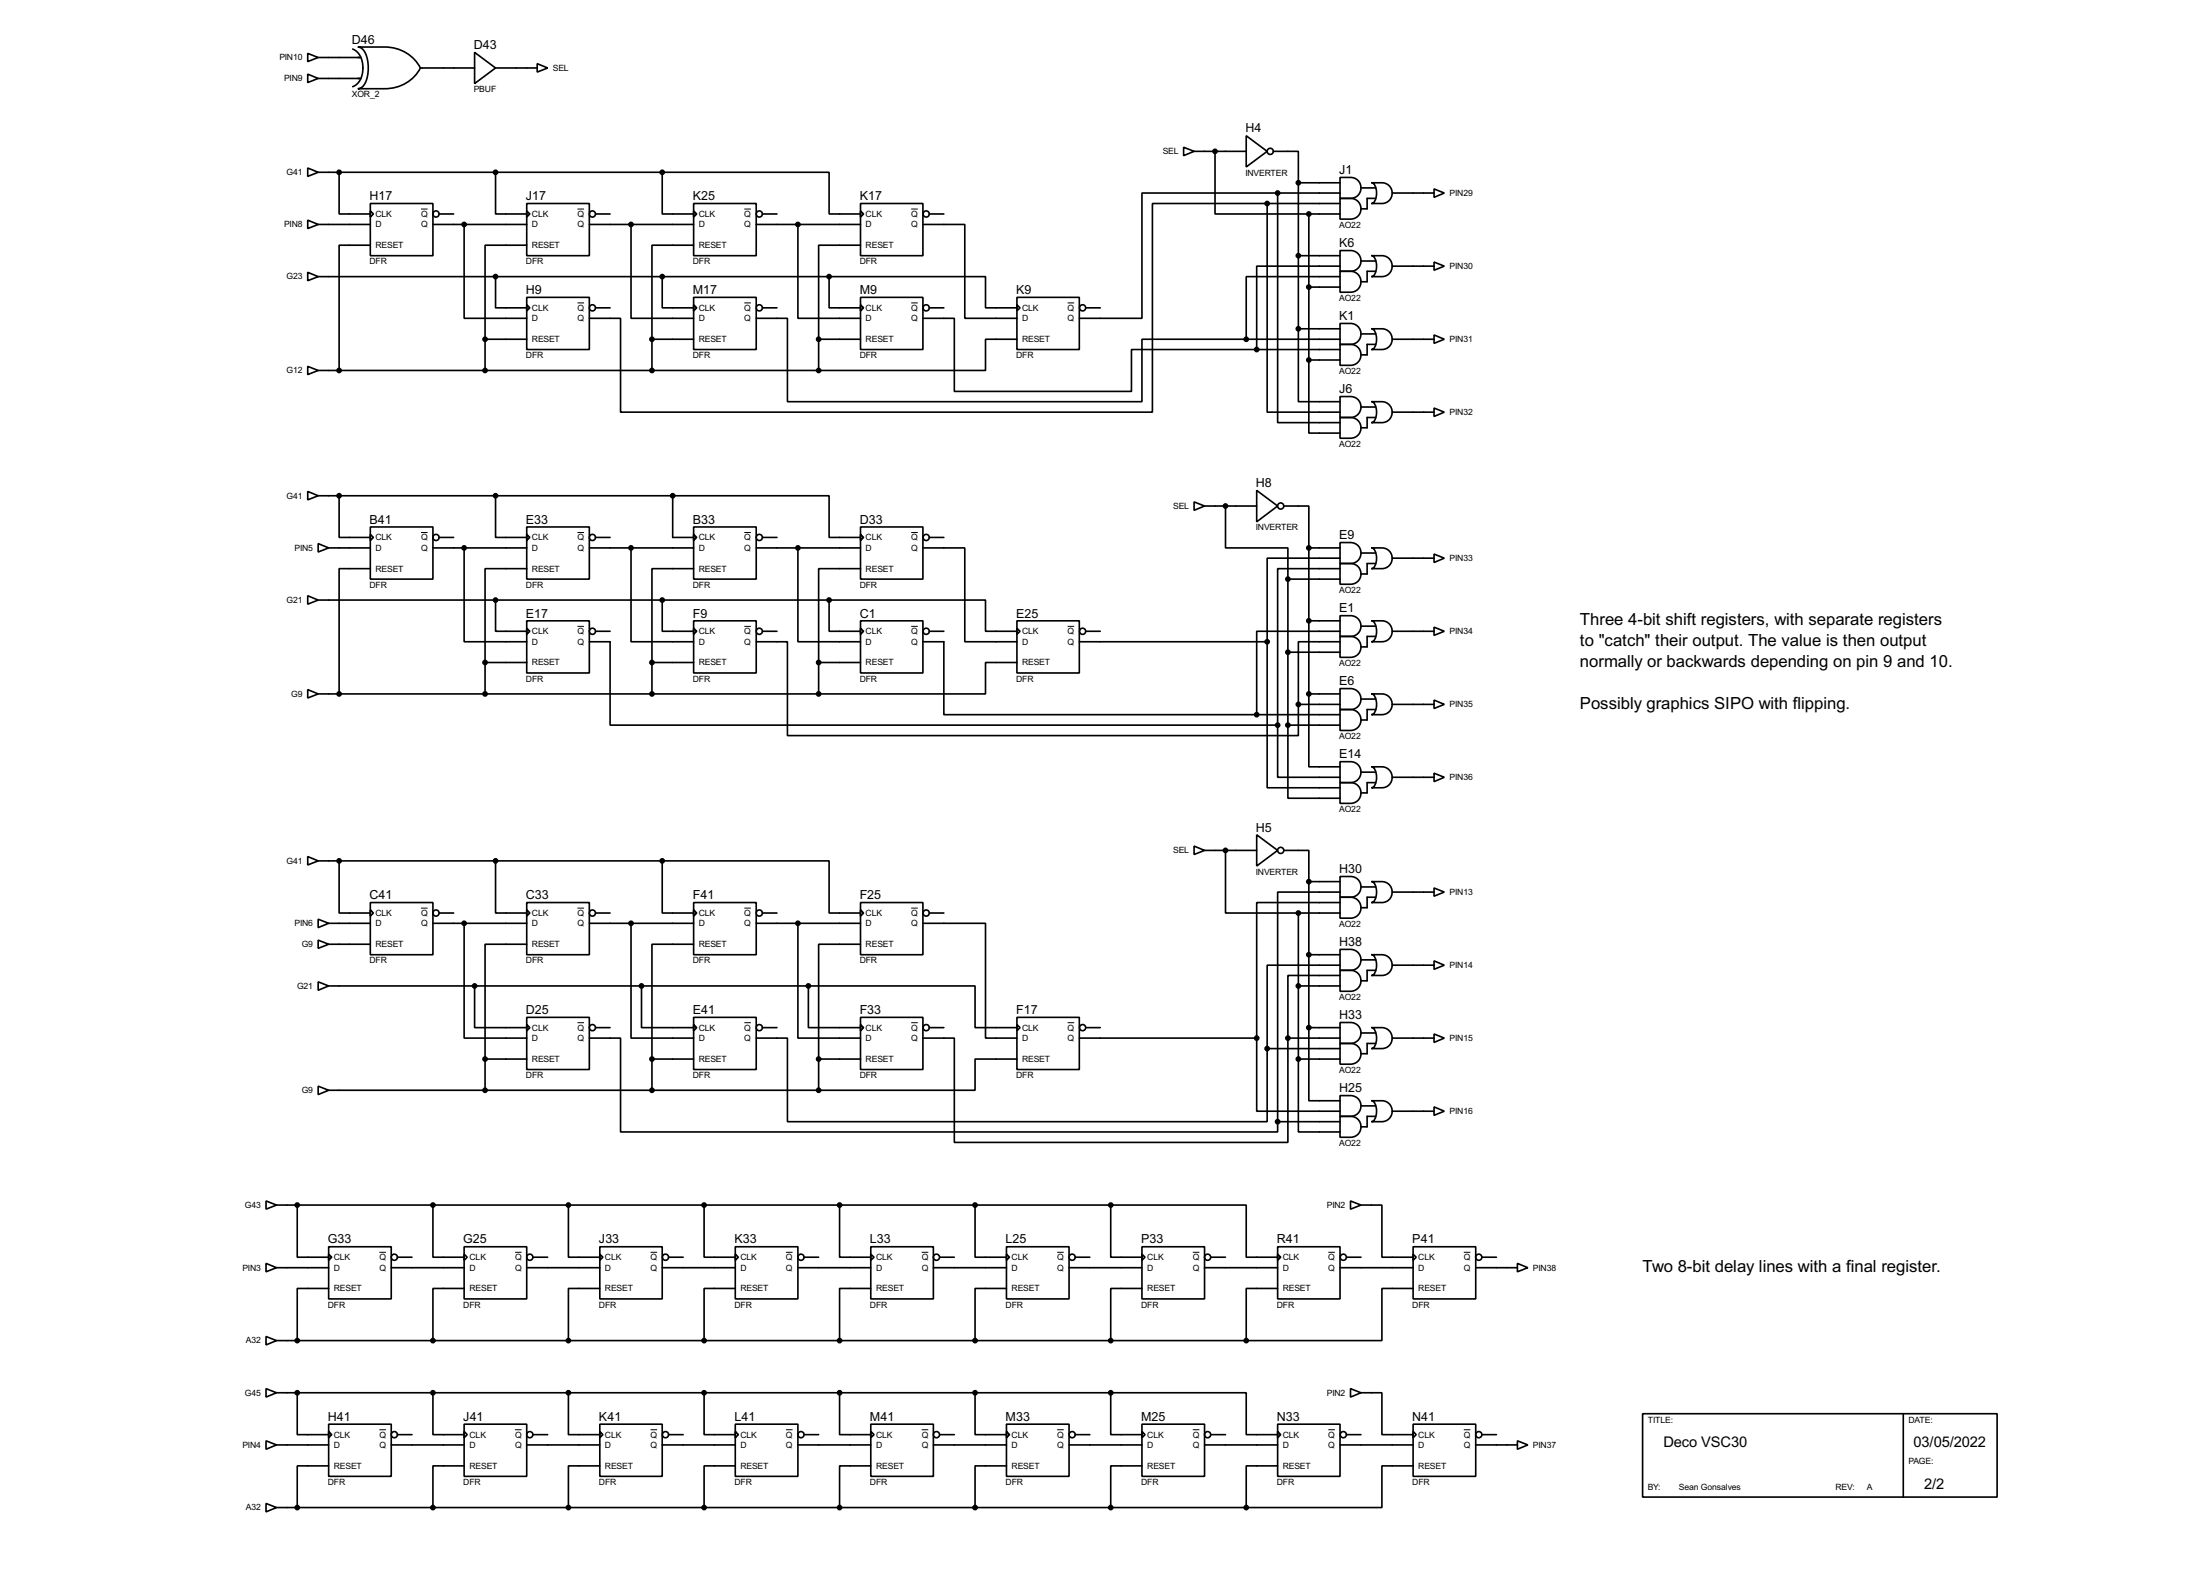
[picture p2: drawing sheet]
<svg xmlns="http://www.w3.org/2000/svg" width="536mm" height="383mm" viewBox="0 0 536 383" stroke-linecap="round" stroke-linejoin="round" font-family="sans-serif">
<g fill="none" stroke="#000" stroke-width=".4">
<path d="M75 13l2.5 1-2.5 1zM75 18.1l2.5 1-2.5 1zM77.5 14h10.4M77.5 19.1h10.4M85.9 12a5.2 5.2 0 0 1 2.3 6.2 3.8 3.8 0 0 1-2.3 2.9M87.2 11.5h6.6a9.6 9.6 0 0 1 8.6 5.1 9.6 9.6 0 0 1-8.6 5h-6.6a3.1 3.1 0 0 0 2.3-3.1 7.8 7.8 0 0 0-1.3-6.6zM102.4 16.6h13.2M115.6 12.8l5.1 3.8-5.1 3.8zM120.7 16.6h10.2M130.9 15.5l2.5 1.1-2.5 1zM288.3 35.9l2.6 1-2.6 1zM290.9 36.9h12.7"/>
<path d="M296 36.9v15.2h22.8M303.6 33.1l5.1 3.8-5.1 3.8zM310.2 36.9h6.1v7.6M75 53.6l2.5 1.1-2.5 1zM75 40.9l2.5 1.1-2.5 1zM77.5 54.7h12.7M77.5 42h83.8M82.6 42v10.1h7.6M90.2 49.6h15.3v12.7h-15.3zM90.2 51.4l.8 .7-.8 .8zM90.2 59.7h-7.6v30.5M105.5 54.7h22.8"/>
<path d="M107 52.1h3.5M113.1 54.7v22.8h15.2M120.7 42v10.1h7.6M128.3 49.6h15.3v12.7h-15.3zM128.3 51.4l.8 .7-.8 .8zM128.3 59.7h-10.1v22.9M143.6 54.7h25.4M145.1 52.1h3.5M153.7 54.7v22.8h15.3M161.3 42v10.1h7.7M161.3 42h40.7v10.1h7.6M169 49.6h15.2v12.7h-15.2z"/>
<path d="M169 51.4l.7 .7-.7 .8zM169 59.7h-10.2v22.9M184.2 54.7h25.4M185.7 52.1h3.6M194.4 54.7v22.8h15.2M209.6 49.6h15.2v12.7h-15.2zM209.6 51.4l.8 .7-.8 .8zM209.6 59.7h-10.2v22.9M224.8 54.7h10.2v22.8h12.7M226.4 52.1h3.5M308.7 49.6h-28v50.8h-129.5v-22.9h-7.6M308.7 49.6v50.8h17.7"/>
<path d="M308.7 49.6h17.7M311.2 47h-33v30.5h-15.3M311.2 47v55.9h15.2M311.2 47h15.2M316.3 44.5h10.1M316.3 44.5v35.6M318.8 52.1v35.6M318.8 52.1h7.6M326.4 43.2a5.1 5.1 0 0 1 4.2 .5 2.56 2.56 0 0 1 .8 2.9 2.56 2.56 0 0 1-2.4 1.7h-2.6zM326.4 48.3a5.1 5.1 0 0 1 4.2 .5 2.53 2.53 0 0 1 .8 2.9 2.53 2.53 0 0 1-2.4 1.7h-2.6zM331.5 45.8h3.6M334.1 44.5a5 5 0 0 1 4.1 .5 2.54 2.54 0 0 1 .8 2.8 2.54 2.54 0 0 1-2.4 1.8h-2.5a2.24 2.24 0 0 0 1.2-2.6 2.21 2.21 0 0 0-1.2-2.5z"/>
<path d="M335.1 48.3h-2.1v2.6h-1.5M339.1 47h10.2M349.3 46l2.5 1-2.5 1.1zM75 66.3l2.5 1.1-2.5 1zM77.5 67.4h124.5M120.7 67.4v7.6h7.6M128.3 72.4h15.3v12.7h-15.3zM128.3 74.2l.8 .8-.8 .7zM145.1 75h3.5M161.3 67.4v7.6h7.7M169 72.4h15.2v12.7h-15.2zM169 74.2l.7 .8-.7 .7z"/>
<path d="M184.2 77.5h7.6v20.3h86.4v-15.2h25.4M185.7 75h3.6M202 67.4v7.6h7.6M202 67.4h38.1v7.6h7.6M209.6 72.4h15.2v12.7h-15.2zM209.6 74.2l.8 .8-.8 .7zM224.8 77.5h7.7v17.8h43.1v-10.2h30.5M226.4 75h3.5M247.7 72.4h15.2v12.7h-15.2zM247.7 74.2l.8 .8-.8 .7zM264.5 75h3.5M316.3 62.3h10.1"/>
<path d="M318.8 69.9h7.6M326.4 78.8a5 5 0 0 1 4.2 .5 2.55 2.55 0 0 1 .8 2.9 2.55 2.55 0 0 1-2.4 1.7h-2.6zM326.4 61a5.1 5.1 0 0 1 4.2 .5 2.53 2.53 0 0 1 .8 2.9 2.53 2.53 0 0 1-2.4 1.7h-2.6zM326.4 66.1a5 5 0 0 1 4.2 .5 2.55 2.55 0 0 1 .8 2.9 2.55 2.55 0 0 1-2.4 1.7h-2.6zM326.4 64.8h-20.3v20.3M326.4 67.4h-22.8v15.2M331.5 63.6h3.6M334.1 62.3a5 5 0 0 1 4.1 .5 2.57 2.57 0 0 1 .8 2.8 2.57 2.57 0 0 1-2.4 1.8h-2.5a2.24 2.24 0 0 0 1.2-2.6 2.24 2.24 0 0 0-1.2-2.5zM335.1 66.1h-2.1v2.5h-1.5M339.1 64.8h10.2M349.3 63.8l2.5 1-2.5 1zM75 89.2l2.5 1-2.5 1z"/>
<path d="M77.5 90.2h121.9M118.2 82.6h10.1M118.2 82.6v7.6M158.8 82.6h10.2M158.8 82.6v7.6M199.4 82.6h10.2M199.4 82.6v7.6M247.7 82.6h-7.6v7.6h-40.7M303.6 82.6h22.8M306.1 85.1h20.3M316.3 80.1v17.7h10.1M316.3 80.1h10.1"/>
<path d="M318.8 87.7v17.8h7.6M318.8 87.7h7.6M326.4 83.9a5.1 5.1 0 0 1 4.2 .5 2.57 2.57 0 0 1 .8 2.8 2.57 2.57 0 0 1-2.4 1.8h-2.6zM326.4 96.6a5.1 5.1 0 0 1 4.2 .5 2.57 2.57 0 0 1 .8 2.8 2.57 2.57 0 0 1-2.4 1.8h-2.6zM331.5 81.3h3.6M331.5 99.1h3.6M334.1 80.1a5 5 0 0 1 4.1 .5 2.53 2.53 0 0 1 .8 2.8 2.53 2.53 0 0 1-2.4 1.7h-2.5a2.21 2.21 0 0 0 1.2-2.5 2.24 2.24 0 0 0-1.2-2.5zM334.1 97.8a4.9 4.9 0 0 1 4.1 .6 2.56 2.56 0 0 1 .8 2.8 2.56 2.56 0 0 1-2.4 1.7h-2.5a2.24 2.24 0 0 0 1.2-2.5 2.29 2.29 0 0 0-1.2-2.6zM335.1 83.9h-2.1v2.5h-1.5M339.1 82.6h10.2M349.3 81.6l2.5 1-2.5 1zM349.3 99.4l2.5 1-2.5 1z"/>
<path d="M75 119.7l2.5 1-2.5 1zM306.1 119.4l5.1 3.8-5.1 3.9zM326.4 101.7a5.2 5.2 0 0 1 4.2 .5 2.54 2.54 0 0 1 .8 2.8 2.54 2.54 0 0 1-2.4 1.7h-2.6zM335.1 101.7h-2.1v2.5h-1.5M339.1 100.4h10.2M77.5 132.4l2.6 1-2.6 1zM77.5 120.7h86.4M80.1 133.4h10.1M82.6 120.7v10.2h7.6M90.2 128.3h15.3v12.7h-15.3zM90.2 130.1l.8 .8-.8 .7zM90.2 138.5h-7.6v30.5"/>
<path d="M105.5 133.4h22.8M107 130.9h3.5M113.1 133.4v22.9h15.2M120.7 120.7v10.2h7.6M128.3 128.3h15.3v12.7h-15.3zM128.3 130.1l.8 .8-.8 .7zM128.3 138.5h-10.1v22.8M143.6 133.4h25.4M145.1 130.9h3.5M153.7 133.4v22.9h15.3M163.9 120.7h38.1v10.2h7.6M163.9 120.7v10.2h5.1"/>
<path d="M169 128.3h15.2v12.7h-15.2zM169 130.1l.7 .8-.7 .7zM169 138.5h-10.2v22.8M184.2 133.4h25.4M185.7 130.9h3.6M194.4 133.4v22.9h15.2M209.6 128.3h15.2v12.7h-15.2zM209.6 130.1l.8 .8-.8 .7zM209.6 138.5h-10.2v22.8M224.8 133.4h10.2v22.9h12.7M226.4 130.9h3.5M290.9 122.2l2.5 1-2.5 1.1z"/>
<path d="M293.4 123.2h12.7M298.5 123.2v10.2h15.2v7.6M312.7 123.2h6.1v10.2M318.8 133.4h7.6M318.8 133.4v35.6M326.4 132.1a5.1 5.1 0 0 1 4.2 .5 2.56 2.56 0 0 1 .8 2.9 2.56 2.56 0 0 1-2.4 1.7h-2.6zM326.4 137.2a5.1 5.1 0 0 1 4.2 .5 2.53 2.53 0 0 1 .8 2.9 2.53 2.53 0 0 1-2.4 1.7h-2.6zM326.4 135.9h-17.7v20.4M326.4 138.5h-15.2v38.1M331.5 134.7h3.6M334.1 133.4a5 5 0 0 1 4.1 .5 2.54 2.54 0 0 1 .8 2.8 2.54 2.54 0 0 1-2.4 1.8h-2.5a2.24 2.24 0 0 0 1.2-2.6 2.21 2.21 0 0 0-1.2-2.5zM335.1 137.2h-2.1v2.6h-1.5"/>
<path d="M339.1 135.9h10.2M349.3 134.9l2.5 1-2.5 1.1zM75 145.1l2.5 1-2.5 1zM77.5 146.1h124.5M120.7 146.1v7.6h7.6M128.3 151.2h15.3v12.7h-15.3zM128.3 153l.8 .7-.8 .8zM143.6 156.3h5v20.3h162.6M145.1 153.7h3.5M161.3 146.1v7.6h7.7M169 151.2h15.2v12.7h-15.2zM169 153l.7 .7-.7 .8z"/>
<path d="M184.2 156.3h7.6v22.8h124.5v-7.6M185.7 153.7h3.6M202 146.1v7.6h7.6M202 146.1h38.1v7.6h7.6M209.6 151.2h15.2v12.7h-15.2zM209.6 153l.8 .7-.8 .8zM224.8 156.3h5.1v17.7h76.2M226.4 153.7h3.5M247.7 151.2h15.2v12.7h-15.2zM247.7 153l.8 .7-.8 .8zM262.9 156.3h45.8M264.5 153.7h3.5"/>
<path d="M308.7 156.3v35.5h17.7M313.7 158.8h12.7M313.7 141v35.6M313.7 141h12.7M318.8 151.2h7.6M326.4 149.9a5.1 5.1 0 0 1 4.2 .5 2.53 2.53 0 0 1 .8 2.9 2.53 2.53 0 0 1-2.4 1.7h-2.6zM326.4 155a5 5 0 0 1 4.2 .5 2.55 2.55 0 0 1 .8 2.9 2.55 2.55 0 0 1-2.4 1.7h-2.6zM326.4 153.7h-20.3v20.3M326.4 156.3h-10.1v15.2M331.5 152.5h3.6M334.1 151.2a5 5 0 0 1 4.1 .5 2.57 2.57 0 0 1 .8 2.8 2.57 2.57 0 0 1-2.4 1.8h-2.5a2.24 2.24 0 0 0 1.2-2.6 2.24 2.24 0 0 0-1.2-2.5zM335.1 155h-2.1v2.5h-1.5"/>
<path d="M339.1 153.7h10.2M349.3 152.7l2.5 1-2.5 1zM75 167.9l2.5 1.1-2.5 1zM77.5 169h121.9M118.2 161.3v7.7M118.2 161.3h10.1M158.8 161.3v7.7M158.8 161.3h10.2M199.4 161.3v7.7M199.4 161.3h10.2M247.7 161.3h-7.6v7.7h-40.7M306.1 174h20.3"/>
<path d="M311.2 176.6v12.7h15.2M313.7 176.6v17.8h12.7M313.7 176.6h12.7M316.3 171.5h10.1M318.8 169v17.7h7.6M318.8 169h7.6M326.4 167.7a5 5 0 0 1 4.2 .5 2.55 2.55 0 0 1 .8 2.9 2.55 2.55 0 0 1-2.4 1.7h-2.6zM326.4 172.8a5.1 5.1 0 0 1 4.2 .5 2.57 2.57 0 0 1 .8 2.8 2.57 2.57 0 0 1-2.4 1.8h-2.6zM331.5 170.2h3.6M334.1 169a5 5 0 0 1 4.1 .5 2.53 2.53 0 0 1 .8 2.8 2.53 2.53 0 0 1-2.4 1.7h-2.5a2.21 2.21 0 0 0 1.2-2.5 2.24 2.24 0 0 0-1.2-2.5zM335.1 172.8h-2.1v2.5h-1.5M339.1 171.5h10.2"/>
<path d="M349.3 170.5l2.5 1-2.5 1zM326.4 185.5a5.1 5.1 0 0 1 4.2 .5 2.57 2.57 0 0 1 .8 2.8 2.57 2.57 0 0 1-2.4 1.8h-2.6zM326.4 190.6a5.2 5.2 0 0 1 4.2 .5 2.54 2.54 0 0 1 .8 2.8 2.54 2.54 0 0 1-2.4 1.7h-2.6zM331.5 188h3.6M334.1 186.7a4.9 4.9 0 0 1 4.1 .6 2.56 2.56 0 0 1 .8 2.8 2.56 2.56 0 0 1-2.4 1.7h-2.5a2.24 2.24 0 0 0 1.2-2.5 2.29 2.29 0 0 0-1.2-2.6zM335.1 190.6h-2.1v2.5h-1.5M339.1 189.3h10.2M349.3 188.3l2.5 1-2.5 1zM75 208.6l2.5 1-2.5 1zM77.5 209.6h83.8M82.6 209.6v12.7h7.6M90.2 219.8h15.3v12.7h-15.3z"/>
<path d="M120.7 209.6v12.7h7.6M128.3 219.8h15.3v12.7h-15.3zM161.3 209.6v12.7h7.7M161.3 209.6h40.7v12.7h7.6M169 219.8h15.2v12.7h-15.2zM209.6 219.8h15.2v12.7h-15.2zM290.9 206l2.5 1.1-2.5 1zM293.4 207.1h12.7M298.5 207.1v15.2h17.8M306.1 203.3l5.1 3.8-5.1 3.8zM312.7 207.1h6.1v7.6M318.8 214.7v35.5"/>
<path d="M318.8 214.7h7.6M326.4 213.4a5.1 5.1 0 0 1 4.2 .5 2.53 2.53 0 0 1 .8 2.9 2.53 2.53 0 0 1-2.4 1.7h-2.6zM326.4 218.5a5 5 0 0 1 4.2 .5 2.55 2.55 0 0 1 .8 2.9 2.55 2.55 0 0 1-2.4 1.7h-2.6zM326.4 219.8h-20.3v33M326.4 217.2h-15.2v55.9M331.5 216h3.6M334.1 214.7a5 5 0 0 1 4.1 .5 2.57 2.57 0 0 1 .8 2.8 2.57 2.57 0 0 1-2.4 1.8h-2.5a2.24 2.24 0 0 0 1.2-2.6 2.24 2.24 0 0 0-1.2-2.5zM335.1 218.5h-2.1v2.5h-1.5M339.1 217.2h10.2M349.3 216.2l2.5 1-2.5 1zM77.5 223.8l2.6 1-2.6 1.1zM77.5 228.9l2.6 1-2.6 1z"/>
<path d="M77.5 239.1l2.6 1-2.6 1zM80.1 224.8h10.1M80.1 229.9h10.1M90.2 221.5l.8 .8-.8 .8zM105.5 224.8h22.8M107 222.3h3.5M113.1 224.8v28h15.2M128.3 221.5l.8 .8-.8 .8zM128.3 229.9h-10.1v28M143.6 224.8h25.4M145.1 222.3h3.5M153.7 224.8v28h15.3"/>
<path d="M169 221.5l.7 .8-.7 .8zM169 229.9h-10.2v28M184.2 224.8h25.4M185.7 222.3h3.6M194.4 224.8v28h15.2M209.6 221.5l.8 .8-.8 .8zM209.6 229.9h-10.2v28M224.8 224.8h15.3v28h7.6M226.4 222.3h3.5M316.3 222.3v35.6M316.3 222.3h10.1M318.8 232.5h7.6"/>
<path d="M326.4 231.2a5 5 0 0 1 4.2 .5 2.55 2.55 0 0 1 .8 2.9 2.55 2.55 0 0 1-2.4 1.7h-2.6zM326.4 236.3a5.1 5.1 0 0 1 4.2 .5 2.57 2.57 0 0 1 .8 2.8 2.57 2.57 0 0 1-2.4 1.8h-2.6zM326.4 237.5h-12.7v15.3M326.4 235h-17.7v20.3M331.5 233.7h3.6M334.1 232.5a5 5 0 0 1 4.1 .5 2.53 2.53 0 0 1 .8 2.8 2.53 2.53 0 0 1-2.4 1.7h-2.5a2.21 2.21 0 0 0 1.2-2.5 2.24 2.24 0 0 0-1.2-2.5zM335.1 236.3h-2.1v2.5h-1.5M339.1 235h10.2M349.3 234l2.5 1-2.5 1zM80.1 240.1h116.8M115.6 240.1v10.1h12.7M118.2 257.9v7.6"/>
<path d="M118.2 257.9h10.1M128.3 247.7h15.3v12.7h-15.3zM128.3 249.5l.8 .7-.8 .8zM143.6 252.8h7.6v22.8h160v-2.5M145.1 250.2h3.5M156.3 240.1v10.1h12.7M158.8 257.9v7.6M158.8 257.9h10.2M169 247.7h15.2v12.7h-15.2zM169 249.5l.7 .7-.7 .8zM184.2 252.8h7.6v20.3h116.9v-17.8M185.7 250.2h3.6"/>
<path d="M196.9 240.1v10.1h12.7M196.9 240.1h40.6v10.1h10.2M199.4 257.9v7.6M199.4 257.9h10.2M209.6 247.7h15.2v12.7h-15.2zM209.6 249.5l.8 .7-.8 .8zM224.8 252.8h7.7v25.4h81.2v-25.4M226.4 250.2h3.5M247.7 247.7h15.2v12.7h-15.2zM247.7 249.5l.8 .7-.8 .8zM247.7 257.9h-10.2v7.6h-38.1M262.9 252.8h43.2"/>
<path d="M264.5 250.2h3.5M306.1 252.8v17.8h20.3M308.7 255.3h17.7M313.7 252.8h12.7M316.3 257.9v17.7h10.1M316.3 240.1h10.1M316.3 257.9h10.1M318.8 250.2v17.8h7.6M318.8 250.2h7.6M326.4 249a5.1 5.1 0 0 1 4.2 .5 2.57 2.57 0 0 1 .8 2.8 2.57 2.57 0 0 1-2.4 1.8h-2.6zM326.4 254.1a5.2 5.2 0 0 1 4.2 .5 2.54 2.54 0 0 1 .8 2.8 2.54 2.54 0 0 1-2.4 1.7h-2.6zM331.5 251.5h3.6"/>
<path d="M334.1 250.2a4.9 4.9 0 0 1 4.1 .6 2.56 2.56 0 0 1 .8 2.8 2.56 2.56 0 0 1-2.4 1.7h-2.5a2.24 2.24 0 0 0 1.2-2.5 2.29 2.29 0 0 0-1.2-2.6zM335.1 254.1h-2.1v2.5h-1.5M339.1 252.8h10.2M349.3 251.8l2.5 1-2.5 1zM77.5 264.5l2.6 1-2.6 1zM80.1 265.5h119.3M311.2 273.1h15.2M326.4 266.8a5.2 5.2 0 0 1 4.2 .5 2.54 2.54 0 0 1 .8 2.8 2.54 2.54 0 0 1-2.4 1.7h-2.6zM326.4 271.8a5.1 5.1 0 0 1 4.2 .5 2.56 2.56 0 0 1 .8 2.9 2.56 2.56 0 0 1-2.4 1.7h-2.6zM331.5 269.3h3.6M334.1 268a5 5 0 0 1 4.1 .5 2.57 2.57 0 0 1 .8 2.9 2.57 2.57 0 0 1-2.4 1.7h-2.5a2.29 2.29 0 0 0 1.2-2.5 2.24 2.24 0 0 0-1.2-2.6zM335.1 271.8h-2.1v2.6h-1.5"/>
<path d="M339.1 270.6h10.2M349.3 269.5l2.5 1.1-2.5 1zM64.8 292.4l2.6 1-2.6 1zM67.4 293.4h203.2M72.4 293.4v12.7h7.7M105.5 293.4v12.7h7.6M138.5 293.4v12.7h7.6M171.5 293.4v12.7h7.6M204.5 293.4v12.7h7.6M237.5 293.4v12.7h7.7M270.6 293.4v12.7h7.6M270.6 293.4h33v12.7h7.6"/>
<path d="M329 292.4l2.5 1-2.5 1zM331.5 293.4h5.1v12.7h7.6M64.8 307.6l2.6 1.1-2.6 1zM67.4 308.7h12.7M80.1 303.6h15.2v12.7h-15.2zM80.1 305.4l.7 .7-.7 .8zM80.1 313.7h-7.7v12.7M95.3 308.7h17.8M96.8 306.1h3.6M113.1 303.6h15.2v12.7h-15.2zM113.1 305.4l.7 .7-.7 .8zM113.1 313.7h-7.6v12.7"/>
<path d="M128.3 308.7h17.8M129.8 306.1h3.6M146.1 303.6h15.2v12.7h-15.2zM146.1 305.4l.8 .7-.8 .8zM146.1 313.7h-7.6v12.7M161.3 308.7h17.8M162.9 306.1h3.5M179.1 303.6h15.3v12.7h-15.3zM179.1 305.4l.8 .7-.8 .8zM179.1 313.7h-7.6v12.7M194.4 308.7h17.7M195.9 306.1h3.5"/>
<path d="M212.1 303.6h15.3v12.7h-15.3zM212.1 305.4l.8 .7-.8 .8zM212.1 313.7h-7.6v12.7M227.4 308.7h17.8M228.9 306.1h3.6M245.2 303.6h15.2v12.7h-15.2zM245.2 305.4l.7 .7-.7 .8zM245.2 313.7h-7.7v12.7M260.4 308.7h17.8M261.9 306.1h3.6M278.2 303.6h15.2v12.7h-15.2zM278.2 305.4l.7 .7-.7 .8z"/>
<path d="M278.2 313.7h-7.6v12.7M293.4 308.7h17.8M294.9 306.1h3.6M311.2 303.6h15.2v12.7h-15.2zM311.2 305.4l.8 .7-.8 .8zM311.2 313.7h-7.6v12.7M326.4 308.7h17.8M328 306.1h3.5M344.2 303.6h15.3v12.7h-15.3zM344.2 305.4l.8 .7-.8 .8zM344.2 313.7h-7.6v12.7h-33M359.5 308.7h10.1"/>
<path d="M361 306.1h3.5M369.6 307.6l2.6 1.1-2.6 1zM64.8 325.4l2.6 1-2.6 1.1zM64.8 338.1l2.6 1-2.6 1.1zM67.4 326.4h236.2M67.4 339.1h203.2M72.4 339.1v10.2h7.7M105.5 339.1v10.2h7.6M138.5 339.1v10.2h7.6M171.5 339.1v10.2h7.6M204.5 339.1v10.2h7.6M237.5 339.1v10.2h7.7"/>
<path d="M270.6 339.1v10.2h7.6M270.6 339.1h33v10.2h7.6M329 338.1l2.5 1-2.5 1.1zM331.5 339.1h5.1v10.2h7.6M64.8 350.8l2.6 1-2.6 1.1zM67.4 351.8h12.7M80.1 346.8h15.2v12.7h-15.2zM80.1 348.5l.7 .8-.7 .8zM80.1 356.9h-7.7v10.2M95.3 351.8h17.8M96.8 349.3h3.6M113.1 346.8h15.2v12.7h-15.2z"/>
<path d="M113.1 348.5l.7 .8-.7 .8zM113.1 356.9h-7.6v10.2M128.3 351.8h17.8M129.8 349.3h3.6M146.1 346.8h15.2v12.7h-15.2zM146.1 348.5l.8 .8-.8 .8zM146.1 356.9h-7.6v10.2M161.3 351.8h17.8M162.9 349.3h3.5M179.1 346.8h15.3v12.7h-15.3zM179.1 348.5l.8 .8-.8 .8zM179.1 356.9h-7.6v10.2"/>
<path d="M194.4 351.8h17.7M195.9 349.3h3.5M212.1 346.8h15.3v12.7h-15.3zM212.1 348.5l.8 .8-.8 .8zM212.1 356.9h-7.6v10.2M227.4 351.8h17.8M228.9 349.3h3.6M245.2 346.8h15.2v12.7h-15.2zM245.2 348.5l.7 .8-.7 .8zM245.2 356.9h-7.7v10.2M260.4 351.8h17.8M261.9 349.3h3.6"/>
<path d="M278.2 346.8h15.2v12.7h-15.2zM278.2 348.5l.7 .8-.7 .8zM278.2 356.9h-7.6v10.2M293.4 351.8h17.8M294.9 349.3h3.6M311.2 346.8h15.2v12.7h-15.2zM311.2 348.5l.8 .8-.8 .8zM311.2 356.9h-7.6v10.2M326.4 351.8h17.8M328 349.3h3.5M344.2 346.8h15.3v12.7h-15.3zM344.2 348.5l.8 .8-.8 .8z"/>
<path d="M344.2 356.9h-7.6v10.2h-33M359.5 351.8h10.1M361 349.3h3.5M369.6 350.8l2.6 1-2.6 1.1zM400.1 344.2h86.4v20.3h-86.4zM463.6 344.2v20.3M64.8 366.1l2.6 1-2.6 1zM67.4 367.1h236.2"/>
<circle cx="309.4" cy="36.9" r=".75"/>
<circle cx="106.2" cy="52.1" r=".75"/>
<circle cx="144.3" cy="52.1" r=".75"/>
<circle cx="184.9" cy="52.1" r=".75"/>
<circle cx="225.6" cy="52.1" r=".75"/>
<circle cx="144.3" cy="75" r=".75"/>
<circle cx="184.9" cy="75" r=".75"/>
<circle cx="225.6" cy="75" r=".75"/>
<circle cx="263.7" cy="75" r=".75"/>
<circle cx="106.2" cy="130.9" r=".75"/>
<circle cx="144.3" cy="130.9" r=".75"/>
<circle cx="184.9" cy="130.9" r=".75"/>
<circle cx="225.6" cy="130.9" r=".75"/>
<circle cx="311.9" cy="123.2" r=".75"/>
<circle cx="144.3" cy="153.7" r=".75"/>
<circle cx="184.9" cy="153.7" r=".75"/>
<circle cx="225.6" cy="153.7" r=".75"/>
<circle cx="263.7" cy="153.7" r=".75"/>
<circle cx="311.9" cy="207.1" r=".75"/>
<circle cx="106.2" cy="222.3" r=".75"/>
<circle cx="144.3" cy="222.3" r=".75"/>
<circle cx="184.9" cy="222.3" r=".75"/>
<circle cx="225.6" cy="222.3" r=".75"/>
<circle cx="144.3" cy="250.2" r=".75"/>
<circle cx="184.9" cy="250.2" r=".75"/>
<circle cx="225.6" cy="250.2" r=".75"/>
<circle cx="263.7" cy="250.2" r=".75"/>
<circle cx="96" cy="306.1" r=".75"/>
<circle cx="129" cy="306.1" r=".75"/>
<circle cx="162.1" cy="306.1" r=".75"/>
<circle cx="195.1" cy="306.1" r=".75"/>
<circle cx="228.1" cy="306.1" r=".75"/>
<circle cx="261.1" cy="306.1" r=".75"/>
<circle cx="294.1" cy="306.1" r=".75"/>
<circle cx="327.2" cy="306.1" r=".75"/>
<circle cx="360.2" cy="306.1" r=".75"/>
<circle cx="96" cy="349.3" r=".75"/>
<circle cx="129" cy="349.3" r=".75"/>
<circle cx="162.1" cy="349.3" r=".75"/>
<circle cx="195.1" cy="349.3" r=".75"/>
<circle cx="228.1" cy="349.3" r=".75"/>
<circle cx="261.1" cy="349.3" r=".75"/>
<circle cx="294.1" cy="349.3" r=".75"/>
<circle cx="327.2" cy="349.3" r=".75"/>
<circle cx="360.2" cy="349.3" r=".75"/>
</g>
<g fill="none" stroke="#000" stroke-width=".24">
<path d="M102.6 50.9h1.6M140.7 50.9h1.6M181.3 50.9h1.6M222 50.9h1.6M140.7 73.8h1.6M181.3 73.8h1.6M222 73.8h1.6M260.1 73.8h1.6M102.6 129.7h1.6M140.7 129.7h1.6M181.3 129.7h1.6M222 129.7h1.6"/>
<path d="M140.7 152.5h1.6M181.3 152.5h1.6M222 152.5h1.6M260.1 152.5h1.6M102.6 221.1h1.6M140.7 221.1h1.6M181.3 221.1h1.6M222 221.1h1.6M140.7 249h1.6M181.3 249h1.6M222 249h1.6M260.1 249h1.6"/>
<path d="M92.4 304.9h1.6M125.5 304.9h1.6M158.5 304.9h1.6M191.5 304.9h1.6M224.5 304.9h1.6M257.5 304.9h1.6M290.6 304.9h1.6M323.6 304.9h1.6M356.6 304.9h1.6M92.4 348.1h1.6M125.5 348.1h1.6M158.5 348.1h1.6"/>
<path d="M191.5 348.1h1.6M224.5 348.1h1.6M257.5 348.1h1.6M290.6 348.1h1.6M323.6 348.1h1.6M356.6 348.1h1.6"/>
</g>
<g fill="#000" stroke="#000" stroke-width=".4">
<circle cx="295.9" cy="36.9" r=".5"/>
<circle cx="82.6" cy="42" r=".5"/>
<circle cx="113" cy="54.7" r=".5"/>
<circle cx="120.7" cy="42" r=".5"/>
<circle cx="153.7" cy="54.7" r=".5"/>
<circle cx="161.3" cy="42" r=".5"/>
<circle cx="194.3" cy="54.7" r=".5"/>
<circle cx="308.6" cy="49.6" r=".5"/>
<circle cx="311.2" cy="47" r=".5"/>
<circle cx="316.2" cy="44.5" r=".5"/>
<circle cx="318.8" cy="52.1" r=".5"/>
<circle cx="120.7" cy="67.4" r=".5"/>
<circle cx="161.3" cy="67.4" r=".5"/>
<circle cx="201.9" cy="67.4" r=".5"/>
<circle cx="316.2" cy="62.3" r=".5"/>
<circle cx="318.8" cy="69.9" r=".5"/>
<circle cx="82.6" cy="90.2" r=".5"/>
<circle cx="118.1" cy="90.2" r=".5"/>
<circle cx="118.1" cy="82.6" r=".5"/>
<circle cx="158.8" cy="90.2" r=".5"/>
<circle cx="158.8" cy="82.6" r=".5"/>
<circle cx="199.4" cy="90.2" r=".5"/>
<circle cx="199.4" cy="82.6" r=".5"/>
<circle cx="303.5" cy="82.6" r=".5"/>
<circle cx="306.1" cy="85.1" r=".5"/>
<circle cx="316.2" cy="80.1" r=".5"/>
<circle cx="318.8" cy="87.7" r=".5"/>
<circle cx="82.6" cy="120.7" r=".5"/>
<circle cx="113" cy="133.4" r=".5"/>
<circle cx="120.7" cy="120.7" r=".5"/>
<circle cx="153.7" cy="133.4" r=".5"/>
<circle cx="163.8" cy="120.7" r=".5"/>
<circle cx="194.3" cy="133.4" r=".5"/>
<circle cx="298.5" cy="123.2" r=".5"/>
<circle cx="318.8" cy="133.4" r=".5"/>
<circle cx="120.7" cy="146.1" r=".5"/>
<circle cx="161.3" cy="146.1" r=".5"/>
<circle cx="201.9" cy="146.1" r=".5"/>
<circle cx="308.6" cy="156.3" r=".5"/>
<circle cx="313.7" cy="158.8" r=".5"/>
<circle cx="313.7" cy="141" r=".5"/>
<circle cx="318.8" cy="151.2" r=".5"/>
<circle cx="82.6" cy="169" r=".5"/>
<circle cx="118.1" cy="169" r=".5"/>
<circle cx="118.1" cy="161.3" r=".5"/>
<circle cx="158.8" cy="169" r=".5"/>
<circle cx="158.8" cy="161.3" r=".5"/>
<circle cx="199.4" cy="161.3" r=".5"/>
<circle cx="199.4" cy="169" r=".5"/>
<circle cx="306.1" cy="174" r=".5"/>
<circle cx="311.2" cy="176.6" r=".5"/>
<circle cx="313.7" cy="176.6" r=".5"/>
<circle cx="316.2" cy="171.5" r=".5"/>
<circle cx="318.8" cy="169" r=".5"/>
<circle cx="82.6" cy="209.6" r=".5"/>
<circle cx="120.7" cy="209.6" r=".5"/>
<circle cx="161.3" cy="209.6" r=".5"/>
<circle cx="298.5" cy="207.1" r=".5"/>
<circle cx="318.8" cy="214.7" r=".5"/>
<circle cx="113" cy="224.8" r=".5"/>
<circle cx="153.7" cy="224.8" r=".5"/>
<circle cx="194.3" cy="224.8" r=".5"/>
<circle cx="316.2" cy="222.3" r=".5"/>
<circle cx="318.8" cy="232.5" r=".5"/>
<circle cx="115.6" cy="240.1" r=".5"/>
<circle cx="118.1" cy="257.9" r=".5"/>
<circle cx="156.2" cy="240.1" r=".5"/>
<circle cx="158.8" cy="257.9" r=".5"/>
<circle cx="196.9" cy="240.1" r=".5"/>
<circle cx="199.4" cy="257.9" r=".5"/>
<circle cx="306.1" cy="252.8" r=".5"/>
<circle cx="308.6" cy="255.3" r=".5"/>
<circle cx="313.7" cy="252.8" r=".5"/>
<circle cx="316.2" cy="257.9" r=".5"/>
<circle cx="316.2" cy="240.1" r=".5"/>
<circle cx="318.8" cy="250.2" r=".5"/>
<circle cx="118.1" cy="265.5" r=".5"/>
<circle cx="158.8" cy="265.5" r=".5"/>
<circle cx="199.4" cy="265.5" r=".5"/>
<circle cx="311.2" cy="273.1" r=".5"/>
<circle cx="72.4" cy="293.4" r=".5"/>
<circle cx="105.4" cy="293.4" r=".5"/>
<circle cx="138.4" cy="293.4" r=".5"/>
<circle cx="171.5" cy="293.4" r=".5"/>
<circle cx="204.5" cy="293.4" r=".5"/>
<circle cx="237.5" cy="293.4" r=".5"/>
<circle cx="270.5" cy="293.4" r=".5"/>
<circle cx="72.4" cy="339.1" r=".5"/>
<circle cx="72.4" cy="326.4" r=".5"/>
<circle cx="105.4" cy="339.1" r=".5"/>
<circle cx="105.4" cy="326.4" r=".5"/>
<circle cx="138.4" cy="339.1" r=".5"/>
<circle cx="138.4" cy="326.4" r=".5"/>
<circle cx="171.5" cy="339.1" r=".5"/>
<circle cx="171.5" cy="326.4" r=".5"/>
<circle cx="204.5" cy="339.1" r=".5"/>
<circle cx="204.5" cy="326.4" r=".5"/>
<circle cx="237.5" cy="339.1" r=".5"/>
<circle cx="237.5" cy="326.4" r=".5"/>
<circle cx="270.5" cy="339.1" r=".5"/>
<circle cx="270.5" cy="326.4" r=".5"/>
<circle cx="303.5" cy="326.4" r=".5"/>
<circle cx="72.4" cy="367.1" r=".5"/>
<circle cx="105.4" cy="367.1" r=".5"/>
<circle cx="138.4" cy="367.1" r=".5"/>
<circle cx="171.5" cy="367.1" r=".5"/>
<circle cx="204.5" cy="367.1" r=".5"/>
<circle cx="237.5" cy="367.1" r=".5"/>
<circle cx="270.5" cy="367.1" r=".5"/>
<circle cx="303.5" cy="367.1" r=".5"/>
</g>
<g font-size="4.6">
<text x="384.9" y="152.3">Three 4-bit shift registers, with separate registers</text>
<text x="384.9" y="157.3">to &quot;catch&quot; their output. The value is then output</text>
<text x="384.9" y="162.5">normally or backwards depending on pin 9 and 10.</text>
<text x="384.9" y="172.6">Possibly graphics SIPO with flipping.</text>
<text x="400.1" y="309.8">Two 8-bit delay lines with a final register.</text>
</g>
<g font-size="4">
<text x="405.2" y="352.4">Deco VSC30</text>
<text x="466.1" y="352.4">03/05/2022</text>
<text x="468.7" y="362.5">2/2</text>
</g>
<g font-size="3.4">
<text x="85.7" y="10.6">D46</text>
<text x="115.4" y="12">D43</text>
<text x="303.4" y="32.3">H4</text>
<text x="326.2" y="42.4">J1</text>
<text x="90" y="48.7">H17</text>
<text x="128.1" y="48.7">J17</text>
<text x="168.8" y="48.7">K25</text>
<text x="209.4" y="48.7">K17</text>
<text x="326.2" y="60.2">K6</text>
<text x="128.1" y="71.6">H9</text>
<text x="168.8" y="71.6">M17</text>
<text x="209.4" y="71.6">M9</text>
<text x="247.5" y="71.6">K9</text>
<text x="326.2" y="78">K1</text>
<text x="326.2" y="95.8">J6</text>
<text x="305.9" y="118.6">H8</text>
<text x="90" y="127.5">B41</text>
<text x="128.1" y="127.5">E33</text>
<text x="168.8" y="127.5">B33</text>
<text x="209.4" y="127.5">D33</text>
<text x="326.2" y="131.3">E9</text>
<text x="326.2" y="149.1">E1</text>
<text x="128.1" y="150.3">E17</text>
<text x="168.8" y="150.3">F9</text>
<text x="209.4" y="150.3">C1</text>
<text x="247.5" y="150.3">E25</text>
<text x="326.2" y="166.9">E6</text>
<text x="326.2" y="184.7">E14</text>
<text x="305.9" y="202.5">H5</text>
<text x="326.2" y="212.6">H30</text>
<text x="90" y="219">C41</text>
<text x="128.1" y="219">C33</text>
<text x="168.8" y="219">F41</text>
<text x="209.4" y="219">F25</text>
<text x="326.2" y="230.4">H38</text>
<text x="128.1" y="246.9">D25</text>
<text x="168.8" y="246.9">E41</text>
<text x="209.4" y="246.9">F33</text>
<text x="247.5" y="246.9">F17</text>
<text x="326.2" y="248.2">H33</text>
<text x="326.2" y="266">H25</text>
<text x="79.9" y="302.8">G33</text>
<text x="112.9" y="302.8">G25</text>
<text x="145.9" y="302.8">J33</text>
<text x="178.9" y="302.8">K33</text>
<text x="211.9" y="302.8">L33</text>
<text x="245" y="302.8">L25</text>
<text x="278" y="302.8">P33</text>
<text x="311" y="302.8">R41</text>
<text x="344" y="302.8">P41</text>
<text x="79.9" y="346">H41</text>
<text x="112.9" y="346">J41</text>
<text x="145.9" y="346">K41</text>
<text x="178.9" y="346">L41</text>
<text x="211.9" y="346">M41</text>
<text x="245" y="346">M33</text>
<text x="278" y="346">M25</text>
<text x="311" y="346">N33</text>
<text x="344" y="346">N41</text>
</g>
<g font-size="2.4">
<text x="68.1" y="14.7">PIN10</text>
<text x="134.7" y="17.2">SEL</text>
<text x="69.2" y="19.8">PIN9</text>
<text x="85.7" y="23.7">XOR_2</text>
<text x="115.4" y="22.5">PBUF</text>
<text x="283.2" y="37.5">SEL</text>
<text x="69.8" y="42.7">G41</text>
<text x="303.4" y="42.7">INVERTER</text>
<text x="353.1" y="47.7">PIN29</text>
<text x="91.5" y="52.8">CLK</text>
<text x="102.6" y="52.8">Q</text>
<text x="129.6" y="52.8">CLK</text>
<text x="140.7" y="52.8">Q</text>
<text x="170.2" y="52.8">CLK</text>
<text x="181.3" y="52.8">Q</text>
<text x="210.9" y="52.8">CLK</text>
<text x="222" y="52.8">Q</text>
<text x="69.2" y="55.4">PIN8</text>
<text x="91.5" y="55.4">D</text>
<text x="102.6" y="55.4">Q</text>
<text x="129.6" y="55.4">D</text>
<text x="140.7" y="55.4">Q</text>
<text x="170.2" y="55.4">D</text>
<text x="181.3" y="55.4">Q</text>
<text x="210.9" y="55.4">D</text>
<text x="222" y="55.4">Q</text>
<text x="326.2" y="55.4">AO22</text>
<text x="90" y="64.3">DFR</text>
<text x="91.5" y="60.4">RESET</text>
<text x="128.1" y="64.3">DFR</text>
<text x="129.6" y="60.4">RESET</text>
<text x="168.8" y="64.3">DFR</text>
<text x="170.2" y="60.4">RESET</text>
<text x="209.4" y="64.3">DFR</text>
<text x="210.9" y="60.4">RESET</text>
<text x="353.1" y="65.5">PIN30</text>
<text x="69.8" y="68.1">G23</text>
<text x="129.6" y="75.6">CLK</text>
<text x="140.7" y="75.6">Q</text>
<text x="170.2" y="75.6">CLK</text>
<text x="181.3" y="75.6">Q</text>
<text x="210.9" y="75.6">CLK</text>
<text x="222" y="75.6">Q</text>
<text x="249" y="75.6">CLK</text>
<text x="260.1" y="75.6">Q</text>
<text x="326.2" y="73.3">AO22</text>
<text x="129.6" y="78.2">D</text>
<text x="129.6" y="83.3">RESET</text>
<text x="140.7" y="78.2">Q</text>
<text x="170.2" y="78.2">D</text>
<text x="170.2" y="83.3">RESET</text>
<text x="181.3" y="78.2">Q</text>
<text x="210.9" y="78.2">D</text>
<text x="210.9" y="83.3">RESET</text>
<text x="222" y="78.2">Q</text>
<text x="249" y="78.2">D</text>
<text x="249" y="83.3">RESET</text>
<text x="260.1" y="78.2">Q</text>
<text x="353.1" y="83.3">PIN31</text>
<text x="128.1" y="87.2">DFR</text>
<text x="168.8" y="87.2">DFR</text>
<text x="209.4" y="87.2">DFR</text>
<text x="247.5" y="87.2">DFR</text>
<text x="69.8" y="90.9">G12</text>
<text x="326.2" y="91">AO22</text>
<text x="353.1" y="101">PIN32</text>
<text x="326.2" y="108.8">AO22</text>
<text x="69.8" y="121.4">G41</text>
<text x="285.8" y="123.9">SEL</text>
<text x="91.5" y="131.6">CLK</text>
<text x="102.6" y="131.6">Q</text>
<text x="129.6" y="131.6">CLK</text>
<text x="140.7" y="131.6">Q</text>
<text x="170.2" y="131.6">CLK</text>
<text x="181.3" y="131.6">Q</text>
<text x="210.9" y="131.6">CLK</text>
<text x="222" y="131.6">Q</text>
<text x="305.9" y="129.1">INVERTER</text>
<text x="71.8" y="134.1">PIN5</text>
<text x="91.5" y="134.1">D</text>
<text x="102.6" y="134.1">Q</text>
<text x="129.6" y="134.1">D</text>
<text x="140.7" y="134.1">Q</text>
<text x="170.2" y="134.1">D</text>
<text x="181.3" y="134.1">Q</text>
<text x="210.9" y="134.1">D</text>
<text x="222" y="134.1">Q</text>
<text x="353.1" y="136.6">PIN33</text>
<text x="90" y="143.1">DFR</text>
<text x="91.5" y="139.2">RESET</text>
<text x="128.1" y="143.1">DFR</text>
<text x="129.6" y="139.2">RESET</text>
<text x="168.8" y="143.1">DFR</text>
<text x="170.2" y="139.2">RESET</text>
<text x="209.4" y="143.1">DFR</text>
<text x="210.9" y="139.2">RESET</text>
<text x="69.8" y="146.8">G21</text>
<text x="326.2" y="144.4">AO22</text>
<text x="129.6" y="154.4">CLK</text>
<text x="140.7" y="154.4">Q</text>
<text x="170.2" y="154.4">CLK</text>
<text x="181.3" y="154.4">Q</text>
<text x="210.9" y="154.4">CLK</text>
<text x="222" y="154.4">Q</text>
<text x="249" y="154.4">CLK</text>
<text x="260.1" y="154.4">Q</text>
<text x="353.1" y="154.4">PIN34</text>
<text x="129.6" y="157">D</text>
<text x="140.7" y="157">Q</text>
<text x="170.2" y="157">D</text>
<text x="181.3" y="157">Q</text>
<text x="210.9" y="157">D</text>
<text x="222" y="157">Q</text>
<text x="249" y="157">D</text>
<text x="260.1" y="157">Q</text>
<text x="128.1" y="166">DFR</text>
<text x="129.6" y="162">RESET</text>
<text x="168.8" y="166">DFR</text>
<text x="170.2" y="162">RESET</text>
<text x="209.4" y="166">DFR</text>
<text x="210.9" y="162">RESET</text>
<text x="247.5" y="166">DFR</text>
<text x="249" y="162">RESET</text>
<text x="326.2" y="162.2">AO22</text>
<text x="71" y="169.7">G9</text>
<text x="353.1" y="172.2">PIN35</text>
<text x="326.2" y="179.9">AO22</text>
<text x="353.1" y="190">PIN36</text>
<text x="326.2" y="197.7">AO22</text>
<text x="285.8" y="207.8">SEL</text>
<text x="69.8" y="210.3">G41</text>
<text x="305.9" y="213">INVERTER</text>
<text x="353.1" y="217.9">PIN13</text>
<text x="71.8" y="225.5">PIN6</text>
<text x="91.5" y="223">CLK</text>
<text x="91.5" y="225.5">D</text>
<text x="102.6" y="225.5">Q</text>
<text x="102.6" y="223">Q</text>
<text x="129.6" y="223">CLK</text>
<text x="129.6" y="225.5">D</text>
<text x="140.7" y="225.5">Q</text>
<text x="140.7" y="223">Q</text>
<text x="170.2" y="223">CLK</text>
<text x="170.2" y="225.5">D</text>
<text x="181.3" y="225.5">Q</text>
<text x="181.3" y="223">Q</text>
<text x="210.9" y="223">CLK</text>
<text x="210.9" y="225.5">D</text>
<text x="222" y="225.5">Q</text>
<text x="222" y="223">Q</text>
<text x="326.2" y="225.7">AO22</text>
<text x="73.5" y="230.6">G9</text>
<text x="91.5" y="230.6">RESET</text>
<text x="129.6" y="230.6">RESET</text>
<text x="170.2" y="230.6">RESET</text>
<text x="210.9" y="230.6">RESET</text>
<text x="90" y="234.6">DFR</text>
<text x="128.1" y="234.6">DFR</text>
<text x="168.8" y="234.6">DFR</text>
<text x="209.4" y="234.6">DFR</text>
<text x="353.1" y="235.7">PIN14</text>
<text x="72.4" y="240.8">G21</text>
<text x="326.2" y="243.5">AO22</text>
<text x="129.6" y="250.9">CLK</text>
<text x="140.7" y="250.9">Q</text>
<text x="170.2" y="250.9">CLK</text>
<text x="181.3" y="250.9">Q</text>
<text x="210.9" y="250.9">CLK</text>
<text x="222" y="250.9">Q</text>
<text x="249" y="250.9">CLK</text>
<text x="260.1" y="250.9">Q</text>
<text x="129.6" y="253.5">D</text>
<text x="140.7" y="253.5">Q</text>
<text x="170.2" y="253.5">D</text>
<text x="181.3" y="253.5">Q</text>
<text x="210.9" y="253.5">D</text>
<text x="222" y="253.5">Q</text>
<text x="249" y="253.5">D</text>
<text x="260.1" y="253.5">Q</text>
<text x="353.1" y="253.5">PIN15</text>
<text x="128.1" y="262.5">DFR</text>
<text x="129.6" y="258.6">RESET</text>
<text x="168.8" y="262.5">DFR</text>
<text x="170.2" y="258.6">RESET</text>
<text x="209.4" y="262.5">DFR</text>
<text x="210.9" y="258.6">RESET</text>
<text x="247.5" y="262.5">DFR</text>
<text x="249" y="258.6">RESET</text>
<text x="326.2" y="261.2">AO22</text>
<text x="73.5" y="266.2">G9</text>
<text x="353.1" y="271.3">PIN16</text>
<text x="326.2" y="279">AO22</text>
<text x="59.7" y="294.1">G43</text>
<text x="323.2" y="294.1">PIN2</text>
<text x="59.1" y="309.4">PIN3</text>
<text x="81.3" y="306.8">CLK</text>
<text x="81.3" y="309.4">D</text>
<text x="92.4" y="309.4">Q</text>
<text x="92.4" y="306.8">Q</text>
<text x="114.4" y="306.8">CLK</text>
<text x="114.4" y="309.4">D</text>
<text x="125.5" y="309.4">Q</text>
<text x="125.5" y="306.8">Q</text>
<text x="147.4" y="306.8">CLK</text>
<text x="147.4" y="309.4">D</text>
<text x="158.5" y="309.4">Q</text>
<text x="158.5" y="306.8">Q</text>
<text x="180.4" y="306.8">CLK</text>
<text x="180.4" y="309.4">D</text>
<text x="191.5" y="309.4">Q</text>
<text x="191.5" y="306.8">Q</text>
<text x="213.4" y="306.8">CLK</text>
<text x="213.4" y="309.4">D</text>
<text x="224.5" y="309.4">Q</text>
<text x="224.5" y="306.8">Q</text>
<text x="246.4" y="306.8">CLK</text>
<text x="246.4" y="309.4">D</text>
<text x="257.5" y="309.4">Q</text>
<text x="257.5" y="306.8">Q</text>
<text x="279.5" y="306.8">CLK</text>
<text x="279.5" y="309.4">D</text>
<text x="290.6" y="309.4">Q</text>
<text x="290.6" y="306.8">Q</text>
<text x="312.5" y="306.8">CLK</text>
<text x="312.5" y="309.4">D</text>
<text x="323.6" y="309.4">Q</text>
<text x="323.6" y="306.8">Q</text>
<text x="345.5" y="306.8">CLK</text>
<text x="345.5" y="309.4">D</text>
<text x="356.6" y="309.4">Q</text>
<text x="356.6" y="306.8">Q</text>
<text x="373.4" y="309.4">PIN38</text>
<text x="81.3" y="314.4">RESET</text>
<text x="114.4" y="314.4">RESET</text>
<text x="147.4" y="314.4">RESET</text>
<text x="180.4" y="314.4">RESET</text>
<text x="213.4" y="314.4">RESET</text>
<text x="246.4" y="314.4">RESET</text>
<text x="279.5" y="314.4">RESET</text>
<text x="312.5" y="314.4">RESET</text>
<text x="345.5" y="314.4">RESET</text>
<text x="79.9" y="318.4">DFR</text>
<text x="112.9" y="318.4">DFR</text>
<text x="145.9" y="318.4">DFR</text>
<text x="178.9" y="318.4">DFR</text>
<text x="211.9" y="318.4">DFR</text>
<text x="245" y="318.4">DFR</text>
<text x="278" y="318.4">DFR</text>
<text x="311" y="318.4">DFR</text>
<text x="344" y="318.4">DFR</text>
<text x="59.9" y="327.1">A32</text>
<text x="59.7" y="339.8">G45</text>
<text x="323.2" y="339.8">PIN2</text>
<text x="401.4" y="346.4">TITLE:</text>
<text x="464.9" y="346.4">DATE:</text>
<text x="59.1" y="352.5">PIN4</text>
<text x="81.3" y="350">CLK</text>
<text x="81.3" y="352.5">D</text>
<text x="92.4" y="352.5">Q</text>
<text x="92.4" y="350">Q</text>
<text x="114.4" y="350">CLK</text>
<text x="114.4" y="352.5">D</text>
<text x="125.5" y="352.5">Q</text>
<text x="125.5" y="350">Q</text>
<text x="147.4" y="350">CLK</text>
<text x="147.4" y="352.5">D</text>
<text x="158.5" y="352.5">Q</text>
<text x="158.5" y="350">Q</text>
<text x="180.4" y="350">CLK</text>
<text x="180.4" y="352.5">D</text>
<text x="191.5" y="352.5">Q</text>
<text x="191.5" y="350">Q</text>
<text x="213.4" y="350">CLK</text>
<text x="213.4" y="352.5">D</text>
<text x="224.5" y="352.5">Q</text>
<text x="224.5" y="350">Q</text>
<text x="246.4" y="350">CLK</text>
<text x="246.4" y="352.5">D</text>
<text x="257.5" y="352.5">Q</text>
<text x="257.5" y="350">Q</text>
<text x="279.5" y="350">CLK</text>
<text x="279.5" y="352.5">D</text>
<text x="290.6" y="352.5">Q</text>
<text x="290.6" y="350">Q</text>
<text x="312.5" y="350">CLK</text>
<text x="312.5" y="352.5">D</text>
<text x="323.6" y="352.5">Q</text>
<text x="323.6" y="350">Q</text>
<text x="345.5" y="350">CLK</text>
<text x="345.5" y="352.5">D</text>
<text x="356.6" y="352.5">Q</text>
<text x="356.6" y="350">Q</text>
<text x="373.4" y="352.5">PIN37</text>
<text x="81.3" y="357.6">RESET</text>
<text x="114.4" y="357.6">RESET</text>
<text x="147.4" y="357.6">RESET</text>
<text x="180.4" y="357.6">RESET</text>
<text x="213.4" y="357.6">RESET</text>
<text x="246.4" y="357.6">RESET</text>
<text x="279.5" y="357.6">RESET</text>
<text x="312.5" y="357.6">RESET</text>
<text x="345.5" y="357.6">RESET</text>
<text x="464.9" y="356.5">PAGE:</text>
<text x="79.9" y="361.6">DFR</text>
<text x="112.9" y="361.6">DFR</text>
<text x="145.9" y="361.6">DFR</text>
<text x="178.9" y="361.6">DFR</text>
<text x="211.9" y="361.6">DFR</text>
<text x="245" y="361.6">DFR</text>
<text x="278" y="361.6">DFR</text>
<text x="311" y="361.6">DFR</text>
<text x="344" y="361.6">DFR</text>
<text x="401.4" y="362.9">BY:</text>
<text x="409" y="362.9">Sean Gonsalves</text>
<text x="447.1" y="362.9">REV:</text>
<text x="454.7" y="362.9">A</text>
<text x="59.9" y="367.8">A32</text>
</g>
</svg>
